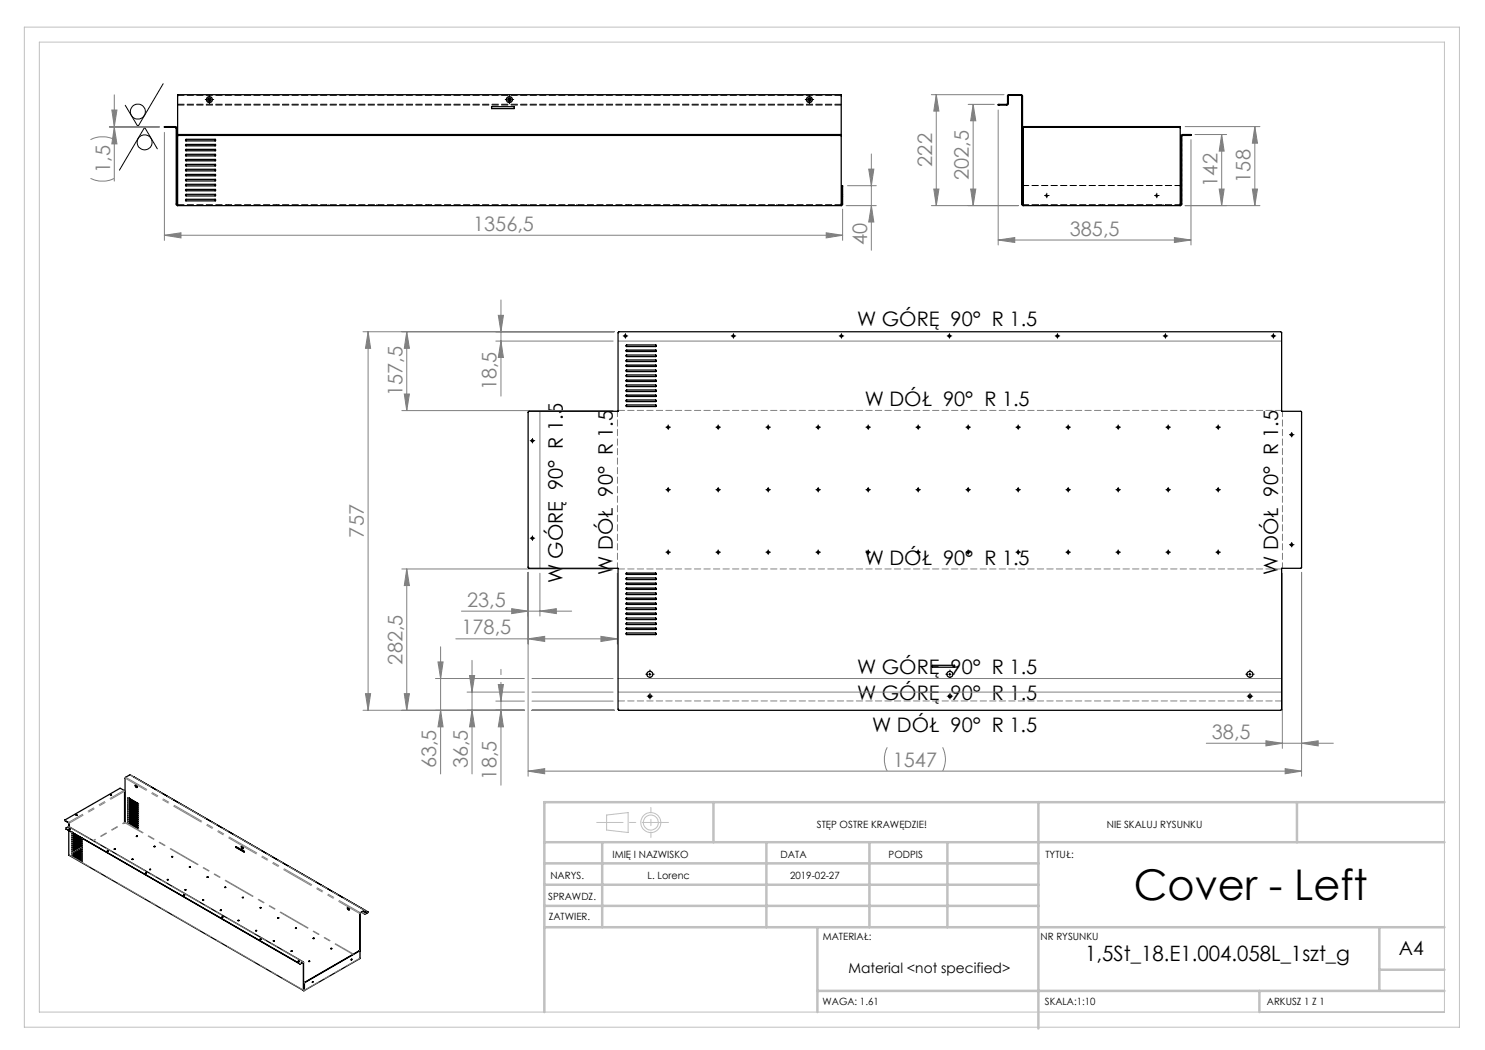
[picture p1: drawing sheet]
<svg xmlns="http://www.w3.org/2000/svg" width="297mm" height="210mm" viewBox="0 0 297 210" stroke-linecap="round" stroke-linejoin="round" font-family="sans-serif">
<g fill="none" stroke="#000" stroke-width=".2">
<path d="M32.6 16.7l-5 8.6-2.6-4.2M41.6 19.9h.5M41.9 19.7v.5M101.6 19.9h.5M101.9 19.7v.5M161.6 19.9h.5M161.9 19.7v.5M31.5 29.8l-2.6-4.3-5 8.5M209.1 39.1h.5M209.3 38.9v.5M231.1 39.1h.5M231.4 38.9v.5"/>
<path d="M124.8 67.2h.5M125.1 66.9v.5M146.4 67.2h.5M146.7 66.9v.5M168 67.2h.5M168.3 66.9v.5M189.6 67.2h.5M189.9 66.9v.5M211.2 67.2h.5M211.5 66.9v.5M232.8 67.2h.5M233.1 66.9v.5"/>
<path d="M254.4 67.2h.5M254.7 66.9v.5M106.2 88.2h.5M106.5 87.9v.5M133.4 98h.5M133.4 85.5h.5M133.6 85.2v.5M133.6 97.7v.5M143.4 98h.5M143.4 85.5h.5M143.6 85.2v.5M143.6 97.7v.5"/>
<path d="M153.4 98h.5M153.4 85.5h.5M153.6 85.2v.5M153.6 97.7v.5M163.4 98h.5M163.4 85.5h.5M163.6 85.2v.5M163.6 97.7v.5M173.4 98h.5M173.4 85.5h.5M173.6 85.2v.5M173.6 97.7v.5"/>
<path d="M183.4 98h.5M183.4 85.5h.5M183.6 85.2v.5M183.6 97.7v.5M193.4 98h.5M193.4 85.5h.5M193.6 85.2v.5M193.6 97.7v.5M203.4 98h.5M203.4 85.5h.5M203.6 85.2v.5M203.6 97.7v.5"/>
<path d="M213.4 98h.5M213.4 85.5h.5M213.6 85.2v.5M213.6 97.7v.5M223.4 98h.5M223.4 85.5h.5M223.6 85.2v.5M223.6 97.7v.5M233.4 98h.5M233.4 85.5h.5M233.6 85.2v.5M233.6 97.7v.5"/>
<path d="M243.4 98h.5M243.4 85.5h.5M243.6 85.2v.5M243.6 97.7v.5M258.1 87h.5M258.3 86.7v.5M106.2 107.7h.5M106.5 107.4v.5M133.4 110.4h.5M133.6 110.2v.5M143.4 110.4h.5M143.6 110.2v.5"/>
<path d="M153.4 110.4h.5M153.6 110.2v.5M163.4 110.4h.5M163.6 110.2v.5M173.4 110.4h.5M173.6 110.2v.5M183.4 110.4h.5M183.6 110.2v.5M193.4 110.4h.5M193.6 110.2v.5M203.4 110.4h.5M203.6 110.2v.5"/>
<path d="M213.4 110.4h.5M213.6 110.2v.5M223.4 110.4h.5M223.6 110.2v.5M233.4 110.4h.5M233.6 110.2v.5M243.4 110.4h.5M243.6 110.2v.5M258.1 109h.5M258.3 108.7v.5M129.7 134.9h.5M129.7 139.3h.5"/>
<path d="M130 134.6v.5M130 139v.5M189.7 134.9h.5M189.7 139.3h.5M190 134.6v.5M190 139v.5M249.7 134.9h.5M249.7 139.3h.5M250 134.6v.5M250 139v.5"/>
<circle cx="27.6" cy="22.3" r="1.51"/>
<circle cx="28.9" cy="28.5" r="1.51"/>
</g>
<g fill="none" stroke="#c0c0c0" stroke-width=".2">
<path d="M4.9 5.4h287v200h-287zM7.9 8.4h281v194h-281zM121.3 163l4.3-.5v4l-4.3-.5z"/>
<circle cx="130.2" cy="164.5" r="2"/>
<circle cx="130.2" cy="164.5" r="1.49"/>
</g>
<g fill="none" stroke="#808080" stroke-width=".2">
<path d="M22.9 19v17.2M186.3 18.9h14.5M187.3 18.9l.5 3.3h-1zM187.3 18.9v22.2M18.1 35.7a5.6 5.6 0 0 0 4.8 0M18.1 27.9a5.3 5.3 0 0 1 4.8 0M21.9 25.5h10M21.9 25.3h10M22.4 22h1l-.5 3.3zM22.9 25.5l.5 3.3h-1zM32.9 26.5v21.6M169.5 37.1h5.8"/>
<path d="M173.7 33.8h1.1l-.5 3.3zM174.3 30.8v19.3M186.8 37.8h1l-.5 3.3zM193.6 20.9h5.3M194.1 37.8h1.1l-.6 3.3zM194.6 20.9l.6 3.3h-1.1zM194.6 20.9v20.2M199.6 22v27M237 25.3h15M238.2 27.9v21.1M239 26.9h6.3M243.8 37.8h1l-.5 3.3z"/>
<path d="M244.3 26.9l.5 3.3h-1zM244.3 26.9v14.2M250.5 37.8h1l-.5 3.3zM251 25.3l.5 3.3h-1zM251 25.3v15.8M32.9 47.1l3.3-.5v1zM32.9 47.1h135.6M100.2 60v19.2M165.2 46.6l3.3 .5-3.3 .5zM168.5 41.8v6.3M169.2 41.1h6.1M174.3 41.1l.5 3.3h-1.1z"/>
<path d="M186.3 41.1h17.4M199.6 48l3.4-.5v1zM199.6 48h38.6M234.9 47.5l3.3 .5-3.3 .5zM237 41.1h15M72.6 66.3h50.2M73.6 66.3l.5 3.4h-1zM73.6 66.3v75.8M80.9 78.8h1l-.5 3.3zM81.4 66.3l.5 3.4h-1zM81.4 66.3v15.8M99.2 68.2h23.4"/>
<path d="M99.7 63.1h1l-.5 3.2zM100.2 68.2l.5 3.3h-1zM123.6 68.2h132.7M80.4 82.1h42.2M108 82.3v31.4M80.4 113.8h42.2M81.4 113.8l.5 3.3h-1zM81.4 113.8v28.3M105.6 114.5v40.7M108 114.6v8.6M123.5 114.6v14.2M256.5 114.6v35.1"/>
<path d="M260.3 114.5v40.7M73.1 138.7h1l-.5 3.4zM80.9 138.7h1l-.5 3.4zM87.1 135.7h17.8M87.6 132.4h1l-.5 3.3zM88.1 129.4v25.4M91.2 127.8h32.3M92.3 122.2h22M93.4 138.4h11.5M93.9 135.1h1l-.5 3.3zM94.4 132.1v2.8M94.4 136.5v18.3"/>
<path d="M99.7 136.9h1l-.5 3.3zM100.2 133.9v1M100.2 136.5v1.1M100.2 139.2v17.8M102.3 121.7l3.3 .5-3.3 .5zM105.6 127.8l3.3-.5v1zM106.4 135.7h16.2M106.4 138.4h16.2M108 122.2l3.3-.5v1zM120.2 127.3l3.3 .5-3.3 .5zM123.6 138.4h132.7M123.6 135.7h132.7"/>
<path d="M72.6 142.1h32.3M88.1 142.1l.5 3.3h-1zM94.4 142.1l.5 3.3h-1zM99.2 140.2h5.7M100.2 142.1l.5 3.3h-1zM105.6 154.2l3.3-.5v1.1zM105.6 154.2h154.7M106.4 142.1h16.4M106.4 140.2h16.2M177.4 149.5a5.3 5.3 0 0 0 0 4.7M188.5 149.5l.2 .3a5.3 5.3 0 0 1-.2 4.4M241.3 148.7h25.4"/>
<path d="M253.2 148.2l3.3 .5-3.3 .5zM257 153.7l3.3 .5-3.3 .6zM260.3 148.7l3.3-.5v1z"/>
</g>
<g fill="none" stroke="#000" stroke-width=".2" stroke-dasharray="15.2 1.3 1.3 1.3">
<path d="M41.4 19.9h-.4M41.9 19.4v-.3M42.4 19.9h.3M101.4 19.9h-.4M101.9 19.4v-.3M102.4 19.9h.3M161.4 19.9h-.4M161.9 19.4v-.3M162.4 19.9h.3M41.9 20.4v.4M101.9 20.4v.4M161.9 20.4v.4"/>
<path d="M209.1 39.1h-.2M209.4 38.9v-.3M209.4 39.4v.2M209.6 39.1h.2M231.1 39.1h-.2M231.4 38.9v-.3M231.4 39.4v.2M231.6 39.1h.2M124.8 67.2h-.2M125.1 67.4v.2M125.1 66.9v-.2M125.3 67.2h.3"/>
<path d="M146.4 67.2h-.2M146.7 67.4v.2M146.7 66.9v-.2M146.9 67.2h.3M168 67.2h-.2M168.3 67.4v.2M168.3 66.9v-.2M168.5 67.2h.3M189.6 67.2h-.2M189.9 67.4v.2M189.9 66.9v-.2M190.1 67.2h.3"/>
<path d="M211.2 67.2h-.2M211.5 67.4v.2M211.5 66.9v-.2M211.7 67.2h.3M232.8 67.2h-.2M233.1 67.4v.2M233.1 66.9v-.2M233.3 67.2h.3M254.4 67.2h-.2M254.7 67.4v.2M254.7 66.9v-.2M254.9 67.2h.3"/>
<path d="M106.2 88.1h-.2M106.5 88.4v.2M106.5 87.9v-.2M106.7 88.1h.3M133.4 97.9h-.2M133.4 85.4h-.2M133.6 98.2v.2M133.6 97.7v-.2M133.6 85.7v.2M133.6 85.2v-.2M133.9 97.9h.2M133.9 85.4h.2"/>
<path d="M143.4 97.9h-.2M143.4 85.4h-.2M143.6 98.2v.2M143.6 97.7v-.2M143.6 85.7v.2M143.6 85.2v-.2M143.9 97.9h.2M143.9 85.4h.2M153.4 97.9h-.2M153.4 85.4h-.2M153.6 98.2v.2M153.6 97.7v-.2"/>
<path d="M153.6 85.7v.2M153.6 85.2v-.2M153.9 97.9h.2M153.9 85.4h.2M163.4 97.9h-.2M163.4 85.4h-.2M163.6 98.2v.2M163.6 97.7v-.2M163.6 85.7v.2M163.6 85.2v-.2M163.9 97.9h.2M163.9 85.4h.2"/>
<path d="M173.4 97.9h-.2M173.4 85.4h-.2M173.6 98.2v.2M173.6 97.7v-.2M173.6 85.7v.2M173.6 85.2v-.2M173.9 97.9h.2M173.9 85.4h.2M183.4 97.9h-.2M183.4 85.4h-.2M183.6 98.2v.2M183.6 97.7v-.2"/>
<path d="M183.6 85.7v.2M183.6 85.2v-.2M183.9 97.9h.2M183.9 85.4h.2M193.4 97.9h-.2M193.4 85.4h-.2M193.6 98.2v.2M193.6 97.7v-.2M193.6 85.7v.2M193.6 85.2v-.2M193.9 97.9h.2M193.9 85.4h.2"/>
<path d="M203.4 85.4h-.2M203.4 97.9h-.2M203.6 85.7v.2M203.6 85.2v-.2M203.6 98.2v.2M203.6 97.7v-.2M203.9 85.4h.2M203.9 97.9h.2M213.4 97.9h-.2M213.4 85.4h-.2M213.6 98.2v.2M213.6 97.7v-.2"/>
<path d="M213.6 85.7v.2M213.6 85.2v-.2M213.9 97.9h.2M213.9 85.4h.2M223.4 85.4h-.2M223.4 97.9h-.2M223.6 85.7v.2M223.6 85.2v-.2M223.6 98.2v.2M223.6 97.7v-.2M223.9 85.4h.2M223.9 97.9h.2"/>
<path d="M233.4 85.4h-.2M233.4 97.9h-.2M233.6 85.7v.2M233.6 85.2v-.2M233.6 98.2v.2M233.6 97.7v-.2M233.9 85.4h.2M233.9 97.9h.2M243.4 85.4h-.2M243.4 97.9h-.2M243.6 85.7v.2M243.6 85.2v-.2"/>
<path d="M243.6 98.2v.2M243.6 97.7v-.2M243.9 85.4h.2M243.9 97.9h.2M258.1 86.9h-.2M258.3 87.2v.2M258.3 86.7v-.2M258.6 86.9h.2M106.2 107.6h-.2M106.5 107.9v.2M106.5 107.4v-.2M106.7 107.6h.3"/>
<path d="M133.4 110.4h-.2M133.6 110.7v.2M133.6 110.2v-.2M133.9 110.4h.2M143.4 110.4h-.2M143.6 110.7v.2M143.6 110.2v-.2M143.9 110.4h.2M153.4 110.4h-.2M153.6 110.7v.2M153.6 110.2v-.2M153.9 110.4h.2"/>
<path d="M163.4 110.4h-.2M163.6 110.7v.2M163.6 110.2v-.2M163.9 110.4h.2M173.4 110.4h-.2M173.6 110.7v.2M173.6 110.2v-.2M173.9 110.4h.2M183.4 110.4h-.2M183.6 110.7v.2M183.6 110.2v-.2M183.9 110.4h.2"/>
<path d="M193.4 110.4h-.2M193.6 110.7v.2M193.6 110.2v-.2M193.9 110.4h.2M203.4 110.4h-.2M203.6 110.7v.2M203.6 110.2v-.2M203.9 110.4h.2M213.4 110.4h-.2M213.6 110.7v.2M213.6 110.2v-.2M213.9 110.4h.2"/>
<path d="M223.4 110.4h-.2M223.6 110.7v.2M223.6 110.2v-.2M223.9 110.4h.2M233.4 110.4h-.2M233.6 110.7v.2M233.6 110.2v-.2M233.9 110.4h.2M243.4 110.4h-.2M243.6 110.7v.2M243.6 110.2v-.2M243.9 110.4h.2"/>
<path d="M258.1 108.9h-.2M258.3 109.2v.2M258.3 108.7v-.2M258.6 108.9h.2M129.5 134.8h-.4M129.5 139.2h-.1M130 135.3v.4M130 134.3v-.3M130 139.7v.1M130 138.7h.1M130.5 134.8h.3M130.5 139.2h.1"/>
<path d="M189.5 134.8h-.4M189.5 139.2h-.1M190 135.3v.4M190 134.3v-.3M190 139.7v.1M190 138.7h.1M190.5 134.8h.3M190.5 139.2h.1M249.5 134.8h-.4M249.5 139.2h-.1M250 135.3v.4M250 134.3v-.3"/>
<path d="M250 139.7v.1M250 138.7h.1M250.5 134.8h.3M250.5 139.2h.1"/>
</g>
<path d="M256.5 82.2v31.4M123.5 113.6v-31.4" fill="none" stroke="#808080" stroke-width=".2" stroke-dasharray="1.3 .6" stroke-dashoffset=".2"/>
<path d="M123.6 82.1h132.7M256.3 113.8h-132.7M256.3 140.2h-132.7" fill="none" stroke="#808080" stroke-width=".2" stroke-dasharray="1.3 .6"/>
<path d="M133.7 164.5h-14.4" fill="none" stroke="#c0c0c0" stroke-width=".2" stroke-dasharray="15.2 1.3 1.3 1.3" stroke-dashoffset="10"/>
<path d="M130.2 161.5v6" fill="none" stroke="#c0c0c0" stroke-width=".2" stroke-dasharray="15.2 1.3 1.3 1.3" stroke-dashoffset="14.1"/>
<g fill="none" stroke="#c0c0c0" stroke-width=".5">
<path d="M108.9 176.9h98.8M108.9 172.7h98.8M108.9 168.4h180M120.4 168.4v17M142.7 160.4v8M153.3 168.4v17M173.9 168.4v17M189.5 168.4v17M207.7 160.4v45.3M259.4 160.4v8M288.9 160.4h-180v42M108.9 181.2h98.8"/>
<path d="M108.9 185.4h180M163.5 198.2h125.4M163.5 185.4v17M251.9 198.2v4.2M275.9 185.4v12.8M275.9 193.9h13"/>
</g>
<g fill="#808080">
<path d="M105.6 154.2l3.3-.5v1.1zM257 153.7l3.3 .5-3.3 .6zM102.3 121.7l3.3 .5-3.3 .5zM108 122.2l3.3-.5v1zM105.6 127.8l3.3-.5v1zM120.2 127.3l3.3 .5-3.3 .5zM253.2 148.2l3.3 .5-3.3 .5zM260.3 148.7l3.3-.5v1z"/>
<path d="M199.6 48l3.4-.5v1zM234.9 47.5l3.3 .5-3.3 .5z"/>
<path d="M22.9 25.5l.5 3.3h-1zM22.4 22h1l-.5 3.3z"/>
<path d="M174.3 41.1l.5 3.3h-1.1zM173.7 33.8h1.1l-.5 3.3z"/>
<path d="M73.1 138.7h1l-.5 3.4zM73.6 66.3l.5 3.4h-1zM80.9 138.7h1l-.5 3.4zM81.4 113.8l.5 3.3h-1zM100.2 142.1l.5 3.3h-1zM99.7 136.9h1l-.5 3.3zM94.4 142.1l.5 3.3h-1zM93.9 135.1h1l-.5 3.3zM80.9 78.8h1l-.5 3.3zM81.4 66.3l.5 3.4h-1zM100.2 68.2l.5 3.3h-1zM99.7 63.1h1l-.5 3.2z"/>
<path d="M186.8 37.8h1l-.5 3.3zM187.3 18.9l.5 3.3h-1zM243.8 37.8h1l-.5 3.3zM244.3 26.9l.5 3.3h-1zM250.5 37.8h1l-.5 3.3zM251 25.3l.5 3.3h-1zM194.1 37.8h1.1l-.6 3.3zM194.6 20.9l.6 3.3h-1.1z"/>
<path d="M87.6 132.4h1l-.5 3.3zM88.1 142.1l.5 3.3h-1z"/>
<path d="M32.9 47.1l3.3-.5v1zM165.2 46.6l3.3 .5-3.3 .5z"/>
</g>
<g fill="none" stroke="#000" stroke-width=".25">
<path d="M35.5 26.9h132.7M35.5 27.1h132.7M35.5 27.1v14M35.5 27.1v-8.2h132.7v8.2M37.1 38.9h6v.2l-5.9 .1zM37.1 38l6-.1v.2l-5.9 .1zM37.1 35l6-.1v.2l-5.9 .1zM37.1 33.9h5.9l.1 .2-5.9 .1zM37.1 31.9h6v.2l-5.9 .1zM37.1 39.9h5.9l.1 .2-5.9 .1zM37.1 36.9h5.9l.1 .2-5.9 .1zM37.1 30.9h5.9l.1 .2-5.9 .1z"/>
<path d="M37.1 29.9h6v.3h-6zM37.1 28.9h6v.2l-5.9 .1zM37.1 27.9h5.9l.1 .2-5.9 .1zM37.2 32.9h5.9v.3h-5.9zM37.2 35.9h5.9v.3h-5.9zM98.3 21.3h4.5v.4h-4.5zM168.2 27.1v14M204.6 25.5h31.4M204.6 25.5v-.2h31.4v.2M204.6 25.5v15.6M236 25.5v15.6M35.5 41l-.1-.1v-15.3l-.3-.3h-2.2v.2h2.2l.1 .1v15.3l.3 .2"/>
<path d="M35.5 41.1h132.7M168.2 41l.2-.1v-3.8h.1v3.8l-.3 .2M204.6 41l-.1-.1v-21.8l-.2-.2h-2.6l-.2 .2v1.7l-1.9 .1v.1h1.9l.1-.2v-1.7h.2h2.5v21.7l.3 .3M204.6 41.1h31.4M236 41l.2-.1v-13.7l.3-.3h1.7v.2l-1.8 .1v13.6l-.4 .3M125.3 75h5.9v.2l-5.9 .1zM125.3 73h5.9v.2l-5.9 .1zM125.3 74h5.9v.3h-5.9zM125.3 79h5.9v.3h-5.9zM125.3 78h5.9v.2l-5.9 .1zM125.3 77h5.9v.2l-5.9 .1zM125.3 76h5.9v.2l-5.9 .1z"/>
<path d="M125.3 72h5.9v.2l-5.9 .1zM125.3 71h5.9v.3h-5.9zM125.3 70h5.9v.2l-5.9 .1zM125.3 69h5.9v.2l-5.9 .1zM105.7 82.3h17.9v-15.7l.2-.3h132.4l.1 .2v15.8h3.9l.1 .1v31.1l-.1 .2h-3.9v28.2l-.1 .2h-132.4l-.2-.3v-28.1h-17.8l-.2-.2zM125.3 81h5.8l.1 .2-5.9 .1zM125.3 80h5.9v.2l-5.9 .1zM125.3 114.6h5.9v.3h-5.9zM125.3 115.6h5.9v.2l-5.9 .1zM125.3 116.6h5.9v.2l-5.9 .1zM125.3 117.6h5.9v.3h-5.9zM125.3 118.6h5.9v.2l-5.9 .1z"/>
<path d="M125.3 119.6h5.9v.2l-5.9 .1zM125.3 120.6h5.9v.3h-5.9zM125.3 122.6h5.9v.2l-5.9 .1zM125.3 121.6h5.9v.2l-5.9 .1zM125.3 123.6h5.9v.3h-5.9zM125.3 124.6h5.9v.2l-5.9 .1zM125.3 125.6h5.9v.2l-5.9 .1zM125.3 126.6h5.9v.3h-5.9zM186.4 133.1h4.5v.3h-4.5zM22.1 159h.2zM22.1 159.1h.2M25.6 160l2.1 1.2"/>
<path d="M25.6 159.5l2.1 1.2v.2l-2.1-1.2zM25.6 160h.1M25.6 159.6l2.1 1.2M25.6 159.6h.1M25.6 159.9l2.1 1.3M26.7 155.4l46.9 27M27.1 157a.28 .28 0 0 1 .3 .1 .28 .28 0 0 1-.1 .4l-.2-.2zM27.1 157l.1 .3 .2 .2M13 164.1l11.1-6.5 .8 .6 .1 6.4v-9l1-.6 47 27.1M13 164.1l.8 .5v.7M13 164l.8 .6v.7M13.2 165.7l46.8 27 .6-.3"/>
<path d="M13.2 165.8l46.7 27 .7-.3M13.2 165.7v.1M13.8 166.1v5l46.9 27M13.8 165.3l-.6 .4M13.8 165.3l46.9 27.1M13.8 165.8h.2M14.3 168.5l2.1 1.3-2-1.2zM14.3 170.2l2.1 1.2M14.3 170.1l2.1 1.3M14.3 167.3l2.1 1.2M14.3 166.5l2.1 1.2M14.3 166.4v.1"/>
<path d="M14.3 167.3h.1M14.3 170.1v.1M14.4 167.7l-.1 .1 2.1 1.1M14.4 167.7l2 1.2M14.4 168.1l-.1 .1 2.1 1.1M14.4 168.1l2 1.2M14.4 170.9l-.1 .2 2.1 1.1M14.4 170.9l2 1.3M14.4 170.5l-.1 .1 2.1 1.2M14.4 170.5l2 1.3M14.4 169.7l-.1 .1 2.1 1.2M14.4 169.7l2 1.3"/>
<path d="M14.4 169.3v.1l2 1.2M14.4 169.3l2 1.3M14.4 168.9l-.1 .1 2.1 1.2M14.4 168.9l2 1.2M14.4 166.9l-.1 .1 2.1 1.1M14.4 166.9l2 1.2M14.4 166.5l2 1.2M14.4 166.5h.1M14.4 167.3l2 1.2M14.4 167.3h.1M14.4 168.1h.1M14.4 168.5l2 1.2"/>
<path d="M14.4 168.9l2 1.3M14.4 169.3h.1M14.4 170.1l2 1.3M14.4 170.1h.1M14.4 170.9h.1M14.4 168.5h.1M15.2 163h.2zM15.2 163h.2M16.4 170.1v.1M16.4 172.2h.1M21.4 170.2h.2M22.8 169.8h.2z"/>
<path d="M22.9 169.9h.1M25.6 162l2.1 1.3M25.6 162h.1M25.6 161.2l2.1 1.2M25.6 161.2h.1M25.6 161.6l2.1 1.2-2.1-1.1zM25.6 164.4l2.1 1.3-2.1-1.1zM25.6 164.1l2.1 1.2M25.6 164h.1M25.6 163.6l2.1 1.3-2.1-1.1zM25.6 163.2l2.1 1.3M25.6 162.9l2.1 1.2"/>
<path d="M25.6 162.8l2.1 1.2M25.6 162.4l2.1 1.2M25.6 162.4h.1M25.6 160.8l2.1 1.2M25.6 160.4l2.1 1.2M25.6 160.8h.1M25.6 162.8v.1M25.6 164v.1M25.6 164l2.1 1.3M25.6 163.2h.1M25.6 160.4h.1M25.6 161.6l2.1 1.2"/>
<path d="M25.6 161.6h.1M25.6 162.8l2.1 1.3M25.6 163.6l2.1 1.3M25.6 164.5l2.1 1.2M25.6 164.5h.1M26.4 171.9h.2M26.4 171.8l.2 .1zM27.3 167.3h.1M27.3 167.2h.2l-.2 .1zM27.7 160.8h.1M27.7 161.2h.1M27.7 162.8v.1"/>
<path d="M27.7 164v.1M29.1 174.6l.2 .1zM29.1 174.7h.2M29.9 173.9h.2zM29.9 173.9h.2M30.8 169.3h.2zM30.8 169.3h.2M33.5 175.9l.2 .1zM33.5 176h.2M34.4 171.4h.1M36.7 179.1h.2M37 178h.2"/>
<path d="M37.9 173.4h.2M41.4 175.4h.2zM41.4 175.5h.2M44.9 177.4l.3 .1zM44.9 177.5h.2M47.2 169.3l1.6 .9v.2l-1.6-.9zM47.3 169.5h-.1M47.3 169.5l1.5 .8M47.3 169.4v.1M48.3 169.3a.24 .24 0 0 1 .3 .1 .24 .24 0 0 1-.1 .3zM48.4 169.2v.4l.2 .1M48.5 179.5h.2"/>
<path d="M48.5 179.4l.2 .1zM40.5 180h.2M44.1 182l.2 .1zM44.1 182.1h.1M44.4 183.4l.2 .1zM44.4 183.5h.2M47.6 184.1h.2zM47.6 184.1h.2M51.1 186.1l.2 .1zM51.2 186.2h.1M52 187.8l.2 .1zM52 187.9h.2"/>
<path d="M52 181.6h.2M54.7 188.1l.2 .1zM54.7 188.2h.2M55.6 183.6h.1M58.2 190.2h.2M58.2 190.2h.2l-.2 .1zM59.1 185.7h.2M59.7 192.2l.1 .1zM59.7 192.3h.1M60.6 192.4h.1v5.7M60.6 192.5h.1M60.7 198.1h.1"/>
<path d="M60.7 198l.1 .1M60.8 198v.1M61.7 192.3h.2M62.5 196.3h.1l-.1 .2zM62.5 196.3v.2M62.6 187.7h.2M66.1 189.7l.3 .1zM66.2 189.8h.2M69.5 181.5a.28 .28 0 0 1 .3 .1 .28 .28 0 0 1-.1 .4l-.1-.1zM69.6 181.5v.3l.2 .2M70.3 191.8l.1 .1-.1 .1zM70.3 191.8l-.1 .2"/>
<path d="M71.9 190.2h.1M71.9 190.2l-11 6.3v1.6h-.1M72 190.2l-11.1 6.3-.1 1.6M72.3 182.4l.7 .4M73.6 182.5l-.6 .3-.1-.7-.9 .5v9.1l-11.1 6.4M73.6 182.4l-.6 .4v-.7h-.1l-1 .6v7.5M73.6 182.5h.1M73.6 182.4v.1"/>
<circle cx="41.9" cy="19.9" r=".6"/>
<circle cx="41.9" cy="19.9" r=".32"/>
<circle cx="101.9" cy="19.9" r=".31"/>
<circle cx="101.9" cy="19.9" r=".6"/>
<circle cx="161.9" cy="19.9" r=".31"/>
<circle cx="161.9" cy="19.9" r=".59"/>
<circle cx="125.1" cy="67.2" r=".22"/>
<circle cx="146.7" cy="67.2" r=".21"/>
<circle cx="168.3" cy="67.2" r=".22"/>
<circle cx="189.9" cy="67.2" r=".22"/>
<circle cx="211.5" cy="67.2" r=".21"/>
<circle cx="233.1" cy="67.2" r=".21"/>
<circle cx="254.7" cy="67.2" r=".22"/>
<circle cx="106.5" cy="88.1" r=".21"/>
<circle cx="133.6" cy="97.9" r=".2"/>
<circle cx="133.6" cy="85.5" r=".2"/>
<circle cx="143.6" cy="98" r=".21"/>
<circle cx="143.6" cy="85.5" r=".21"/>
<circle cx="153.6" cy="97.9" r=".2"/>
<circle cx="153.6" cy="85.5" r=".2"/>
<circle cx="163.6" cy="98" r=".21"/>
<circle cx="163.6" cy="85.5" r=".21"/>
<circle cx="173.6" cy="97.9" r=".2"/>
<circle cx="173.6" cy="85.5" r=".2"/>
<circle cx="183.6" cy="98" r=".21"/>
<circle cx="183.6" cy="85.5" r=".21"/>
<circle cx="193.6" cy="98" r=".21"/>
<circle cx="193.6" cy="85.5" r=".21"/>
<circle cx="203.6" cy="98" r=".21"/>
<circle cx="203.6" cy="85.5" r=".21"/>
<circle cx="213.6" cy="98" r=".21"/>
<circle cx="213.6" cy="85.5" r=".21"/>
<circle cx="223.6" cy="98" r=".21"/>
<circle cx="223.6" cy="85.5" r=".21"/>
<circle cx="233.6" cy="98" r=".21"/>
<circle cx="233.6" cy="85.5" r=".21"/>
<circle cx="243.6" cy="97.9" r=".2"/>
<circle cx="243.6" cy="85.5" r=".2"/>
<circle cx="258.3" cy="86.9" r=".21"/>
<circle cx="106.5" cy="107.7" r=".21"/>
<circle cx="133.6" cy="110.4" r=".21"/>
<circle cx="143.6" cy="110.4" r=".22"/>
<circle cx="153.6" cy="110.4" r=".21"/>
<circle cx="163.6" cy="110.4" r=".22"/>
<circle cx="173.6" cy="110.4" r=".21"/>
<circle cx="183.6" cy="110.4" r=".22"/>
<circle cx="193.6" cy="110.4" r=".21"/>
<circle cx="203.6" cy="110.4" r=".22"/>
<circle cx="213.6" cy="110.4" r=".21"/>
<circle cx="223.6" cy="110.4" r=".22"/>
<circle cx="233.6" cy="110.4" r=".21"/>
<circle cx="243.6" cy="110.4" r=".21"/>
<circle cx="258.3" cy="109" r=".21"/>
<circle cx="130" cy="134.9" r=".6"/>
<circle cx="130" cy="139.2" r=".31"/>
<circle cx="190" cy="134.9" r=".6"/>
<circle cx="190" cy="139.2" r=".31"/>
<circle cx="250" cy="134.9" r=".6"/>
<circle cx="250" cy="139.2" r=".32"/>
<circle cx="13.9" cy="165.8" r=".09"/>
<circle cx="21.5" cy="170.2" r=".09"/>
<circle cx="34.4" cy="171.3" r=".09"/>
<circle cx="36.8" cy="179" r=".09"/>
<circle cx="37.1" cy="178" r=".08"/>
<circle cx="38" cy="173.4" r=".09"/>
<circle cx="40.6" cy="180" r=".09"/>
<circle cx="52.1" cy="181.5" r=".07"/>
<circle cx="55.7" cy="183.6" r=".09"/>
<circle cx="59.2" cy="185.6" r=".09"/>
<circle cx="61.8" cy="192.3" r=".09"/>
<circle cx="62.7" cy="187.7" r=".09"/>
</g>
<path d="M25 155.6l46.9 27.1M25.1 155.5l47 27M26 155l46.9 27M13.7 165.3l46.9 27.1M60.7 198l-46.9-27" fill="none" stroke="#808080" stroke-width=".2" stroke-dasharray="6.3 1.3 1.3 1.3 1.3 1.3" stroke-dashoffset="1.5"/>
<g fill="none" stroke="#808080" stroke-width=".2" stroke-dasharray="6.3 1.3 1.3 1.3 1.3 1.3">
<path d="M25.6 159.5h.1M25.6 159.9h.1M25.6 159.6h.1M25.7 159.5l-.1 .1M25.7 160h-.1M13 164.1h.1M13.2 165.8v-.1M13.7 164.5h.1M13.8 164.6v.1M14.3 166.4h.1M14.3 166.9l.1-.1M14.3 167.3l.1-.1"/>
<path d="M14.3 167.7l.1-.1M14.3 168.1h.1M14.3 168.5h.1M14.3 168.9h.1M14.3 169.3h.1M14.3 169.7h.1M14.3 170.1h.1M14.3 170.5h.1M14.3 170.9h.1M14.4 166.5h.1M14.4 167v-.1M14.4 167.4v-.1"/>
<path d="M14.4 167.8v-.1M14.4 168.2v-.1M14.4 168.6h.1M14.4 169h.1M14.4 169.4h.1M14.4 169.8h.1M14.4 170.2h.1M14.4 170.6h.1M14.4 171h.1M14.4 170.5h.1M14.4 166.5h-.1M14.4 166.9h-.1"/>
<path d="M14.4 167.3h-.1M14.4 167.7h-.1M14.4 168.1h-.1M14.4 168.5h-.1M14.4 168.9h-.1M14.4 169.3h-.1M14.4 169.7l-.1 .1M14.4 170.1l-.1 .1M14.4 170.5l-.1 .1M14.4 170.9l-.1 .1M14.5 170.6h.1M14.7 170.4l.1-.1"/>
<path d="M14.8 170.4h.1M15.1 170.2v-.1M15.2 170.2h.1M15.4 169.9h.1M15.5 170h.1M15.8 169.7h.1M15.9 169.8h.1M16.1 169.5h.1M16.2 169.6h.1M16.5 167.7h-.1M16.5 168.1h-.1M16.5 168.5h-.1"/>
<path d="M16.5 168.9l-.1 .1M16.5 169.3l-.1 .1M16.5 169.8h-.1M16.5 170.2h-.1M16.5 170.6h-.1M16.5 171h-.1M16.5 171.4h-.1M16.5 171.8h-.1M16.5 172.2h-.1M25.6 160.4v-.1M25.6 160.8v-.1M25.6 161.2v-.1"/>
<path d="M25.6 161.6h.1M25.6 162h.1M25.6 162.4h.1M25.6 162.8h.1M25.6 163.2h.1M25.6 163.6h.1M25.6 164h.1M25.6 164.4h.1M25.6 160h.1M25.6 160.5l.1-.1M25.6 160.9l.1-.1M25.6 161.3l.1-.1"/>
<path d="M25.6 161.7l.1-.1M25.6 162.1h.1M25.6 162.5h.1M25.6 162.9h.1M25.6 163.3h.1M25.6 163.7h.1M25.6 164.1h.1M25.6 164.5h.1M25.7 160.4h-.1M25.7 160.8h-.1M25.7 161.2h-.1M25.7 161.6h-.1"/>
<path d="M25.7 162h-.1M25.7 162.4h-.1M25.7 162.8h-.1M25.7 163.2l-.1 .1M25.7 163.6l-.1 .1M25.7 164l-.1 .1M25.7 164.4l-.1 .1M27.7 160.8h.1M27.7 161.2h.1M27.7 161.6h.1M27.7 162h.1M27.7 162.4v.1"/>
<path d="M27.7 162.8v.1M27.7 163.3h.1M27.7 163.7h.1M27.7 164.1h.1M27.7 164.5h.1M27.7 164.9h.1M27.7 165.3h.1M27.7 165.7h.1M60 192.7v.1M60.1 192.8v-.1M60.6 192.5v-.1M60.7 192.5h.1"/>
<path d="M60.7 192.5h-.1M60.7 198h.1M60.8 196.6h.1M60.8 198h.1M61 196.5h-.1M71.9 190.1v.1M72 182.7h-.1M72.1 182.6v-.1M72.9 182.1v-.1M73 182.1h.1M73 182.1h-.1M73 182.8l-.6-.4"/>
<path d="M73 182.7v.1M73 182.7l.1 .1M73.1 182.8h.1M73.6 182.4v.1"/>
</g>
<path d="M13.7 164.5l11.1-6.4M13.8 164.7l11.1-6.4M60.9 198l11.1-6.4" fill="none" stroke="#808080" stroke-width=".2" stroke-dasharray="6.3 1.3 1.3 1.3 1.3 1.3" stroke-dashoffset="3.1"/>
<path d="M25 164.5l45.7 26.3M70.6 190.9l-45.6-26.4" fill="none" stroke="#808080" stroke-width=".2" stroke-dasharray="6.3 1.3 1.3 1.3 1.3 1.3" stroke-dashoffset="2.2"/>
<path d="M18.6 168.1l6.3-3.6M18.7 168.2l6.3-3.7" fill="none" stroke="#808080" stroke-width=".2" stroke-dasharray="6.3 1.3 1.3 1.3 1.3 1.3" stroke-dashoffset="5.9"/>
<g fill="none" stroke="#000" stroke-width=".2" stroke-dasharray="1.3 .6">
<path d="M168.2 19.1h-132.7M201.7 19.6h-.2M204.5 19.3h-.1M33.5 25.3v.2M34 25.5v-.2M35.5 20.9h132.7M36.8 26.9v.2M37.2 27.1v-.2M58.4 26.9v.2M58.8 27.1v-.2M80 26.9v.2M80.4 27.1v-.2"/>
<path d="M101.6 26.9v.2M102 27.1v-.2M123.2 26.9v.2M123.6 27.1v-.2M144.8 26.9v.2M145.2 27.1v-.2M166.4 26.9v.2M166.8 27.1v-.2M168.2 21h-132.7M168.4 39.3h.1M168.5 38.9h-.1M201.5 20.2h.2"/>
<path d="M204.4 31.9h.1M204.4 34.9h.1M204.4 27.9h.1M204.4 39.9h.1M204.4 28.9h.1M204.4 33.9h.1M204.4 37.9h.1M204.4 30.9h.1M204.4 29.9h.1M204.4 38.9h.1M204.4 36.9h.1M204.4 35.9h.1"/>
<path d="M204.4 32.9h.1M204.4 21.3h.1M204.4 21.7h.1M204.4 20.5h.1M204.5 33.2h-.1M204.5 30.2h-.1M204.5 35.2h-.1M204.5 31.2h-.1M204.5 32.2h-.1M204.5 28.2h-.1M204.5 38.2h-.1M204.5 39.2h-.1"/>
<path d="M204.5 29.2h-.1M204.5 36.2h-.1M204.5 37.2h-.1M204.5 34.2h-.1M204.7 37.3l.2-.2M210.5 25.3v.2M210.9 25.5v-.2M230 25.3v.2M230.4 25.5v-.2M235.9 37.1l.2 .2M236.2 38.9h.2M236.2 31.9h.2"/>
<path d="M236.2 34.9h.2M236.2 33.9h.2M236.2 30.9h.2M236.2 39.9h.2M236.2 32.9h.2M236.2 36.9h.2M236.2 28.9h.2M236.2 37.9h.2M236.2 35.9h.2M236.2 27.9h.2M236.2 29.9h.2M236.4 38.2h-.2"/>
<path d="M236.4 35.2h-.2M236.4 33.2h-.2M236.4 36.2h-.2M236.4 29.2h-.2M236.4 30.2h-.2M236.4 37.2h-.2M236.4 32.2h-.2M236.4 39.2h-.2M236.4 28.2h-.2M236.4 31.2h-.2M236.4 34.2h-.2M237.2 26.9v.2"/>
<path d="M237.6 27.1v-.2M35.5 41h132.7M45.3 41v.1M45.8 41.1v-.1M55.3 41v.1M55.8 41.1v-.1M65.3 41v.1M65.8 41.1v-.1M75.3 41v.1M75.8 41.1v-.1M85.3 41v.1M85.8 41.1v-.1"/>
<path d="M95.3 41v.1M95.8 41.1v-.1M105.3 41v.1M105.8 41.1v-.1M115.3 41v.1M115.8 41.1v-.1M125.3 41v.1M125.8 41.1v-.1M135.3 41v.1M135.8 41.1v-.1M145.3 41v.1M145.8 41.1v-.1"/>
<path d="M155.3 41v.1M155.8 41.1v-.1M204.5 40.2h-.1M207.7 41v.1M208.1 41.1v-.1M220.2 41v.1M220.6 41.1v-.1M232.7 41v.1M233.1 41.1v-.1M236.4 40.2h-.2"/>
</g>
<path d="M236.1 41h-31.4" fill="none" stroke="#000" stroke-width=".2" stroke-dasharray="1.3 .6" stroke-dashoffset=".2"/>
<path d="M235.9 37.1h-31" fill="none" stroke="#000" stroke-width=".2" stroke-dasharray="1.3 .6" stroke-dashoffset=".4"/>
<path d="M209.4 39.3a.21 .21 0 0 1-.2-.3 .21 .21 0 0 1 .3 0 .21 .21 0 0 1-.1 .3M231.4 39.3a.21 .21 0 0 1-.2-.3 .21 .21 0 0 1 .3 0 .21 .21 0 0 1-.1 .3" fill="none" stroke="#000" stroke-width=".2" stroke-dasharray="1.3 .6" stroke-dashoffset=".7"/>
<text font-size="8.5" x="226.7" y="179.9">Cover - Left</text>
<text font-size="4.2" x="217" y="192.2">1,5St_18.E1.004.058L_1szt_g</text>
<g font-size="4" fill="#808080">
<text x="22" y="34.5" transform="rotate(-90 22 34.5)">1,5</text>
<text x="186.4" y="33.3" transform="rotate(-90 186.4 33.3)">222</text>
<text x="193.8" y="36" transform="rotate(-90 193.8 36)">202,5</text>
<text x="243.5" y="37.3" transform="rotate(-90 243.5 37.3)">142</text>
<text x="250.1" y="36.5" transform="rotate(-90 250.1 36.5)">158</text>
<text x="94.6" y="46.2">1356,5</text>
<text x="214" y="47.1">385,5</text>
<text x="173.4" y="48.9" transform="rotate(-90 173.4 48.9)">40</text>
<text x="80.5" y="79.2" transform="rotate(-90 80.5 79.2)">157,5</text>
<text x="99.3" y="78.1" transform="rotate(-90 99.3 78.1)">18,5</text>
<text x="72.8" y="107.5" transform="rotate(-90 72.8 107.5)">757</text>
<text x="93.4" y="121.3">23,5</text>
<text x="92.3" y="126.9">178,5</text>
<text x="80.5" y="132.9" transform="rotate(-90 80.5 132.9)">282,5</text>
<text x="242.4" y="147.8">38,5</text>
<text x="87.3" y="153.7" transform="rotate(-90 87.3 153.7)">63,5</text>
<text x="93.6" y="153.7" transform="rotate(-90 93.6 153.7)">36,5</text>
<text x="99.3" y="155.9" transform="rotate(-90 99.3 155.9)">18,5</text>
<text x="178.6" y="153.3">1547</text>
</g>
<g font-size="4">
<text x="171.4" y="65.2">W GÓRĘ 90° R 1.5</text>
<text x="172.9" y="81.2">W DÓŁ 90° R 1.5</text>
<text x="172.9" y="112.9">W DÓŁ 90° R 1.5</text>
<text x="112.6" y="116.7" transform="rotate(-90 112.6 116.7)">W GÓRĘ 90° R 1.5</text>
<text x="122.6" y="115" transform="rotate(-90 122.6 115)">W DÓŁ 90° R 1.5</text>
<text x="255.6" y="115" transform="rotate(-90 255.6 115)">W DÓŁ 90° R 1.5</text>
<text x="171.4" y="134.8">W GÓRĘ 90° R 1.5</text>
<text x="171.4" y="140">W GÓRĘ 90° R 1.5</text>
<text x="174.4" y="146.3">W DÓŁ 90° R 1.5</text>
</g>
<text font-size="3.9" x="279.8" y="190.9">A4</text>
<text font-size="2.8" x="169.7" y="194.6">Material &lt;not specified&gt;</text>
<g font-size="2">
<text x="163.4" y="165.5">STĘP OSTRE KRAWĘDZIE!</text>
<text x="221.4" y="165.6">NIE SKALUJ RYSUNKU</text>
<text x="122.5" y="171.6">IMIĘ I NAZWISKO</text>
<text x="156.1" y="171.6">DATA</text>
<text x="177.7" y="171.6">PODPIS</text>
<text x="209.1" y="171.6">TYTUŁ:</text>
<text x="110.1" y="175.8">NARYS.</text>
<text x="129.5" y="175.8">L. Lorenc</text>
<text x="158" y="175.7">2019-02-27</text>
<text x="109.6" y="180">SPRAWDZ.</text>
<text x="109.7" y="184.1">ZATWIER.</text>
<text x="164.5" y="187.9">MATERIAŁ:</text>
<text x="208.1" y="188.1">NR RYSUNKU</text>
<text x="164.5" y="201">WAGA: 1.61</text>
<text x="209" y="201">SKALA:1:10</text>
<text x="253.4" y="201">ARKUSZ 1 Z 1</text>
</g>
</svg>
